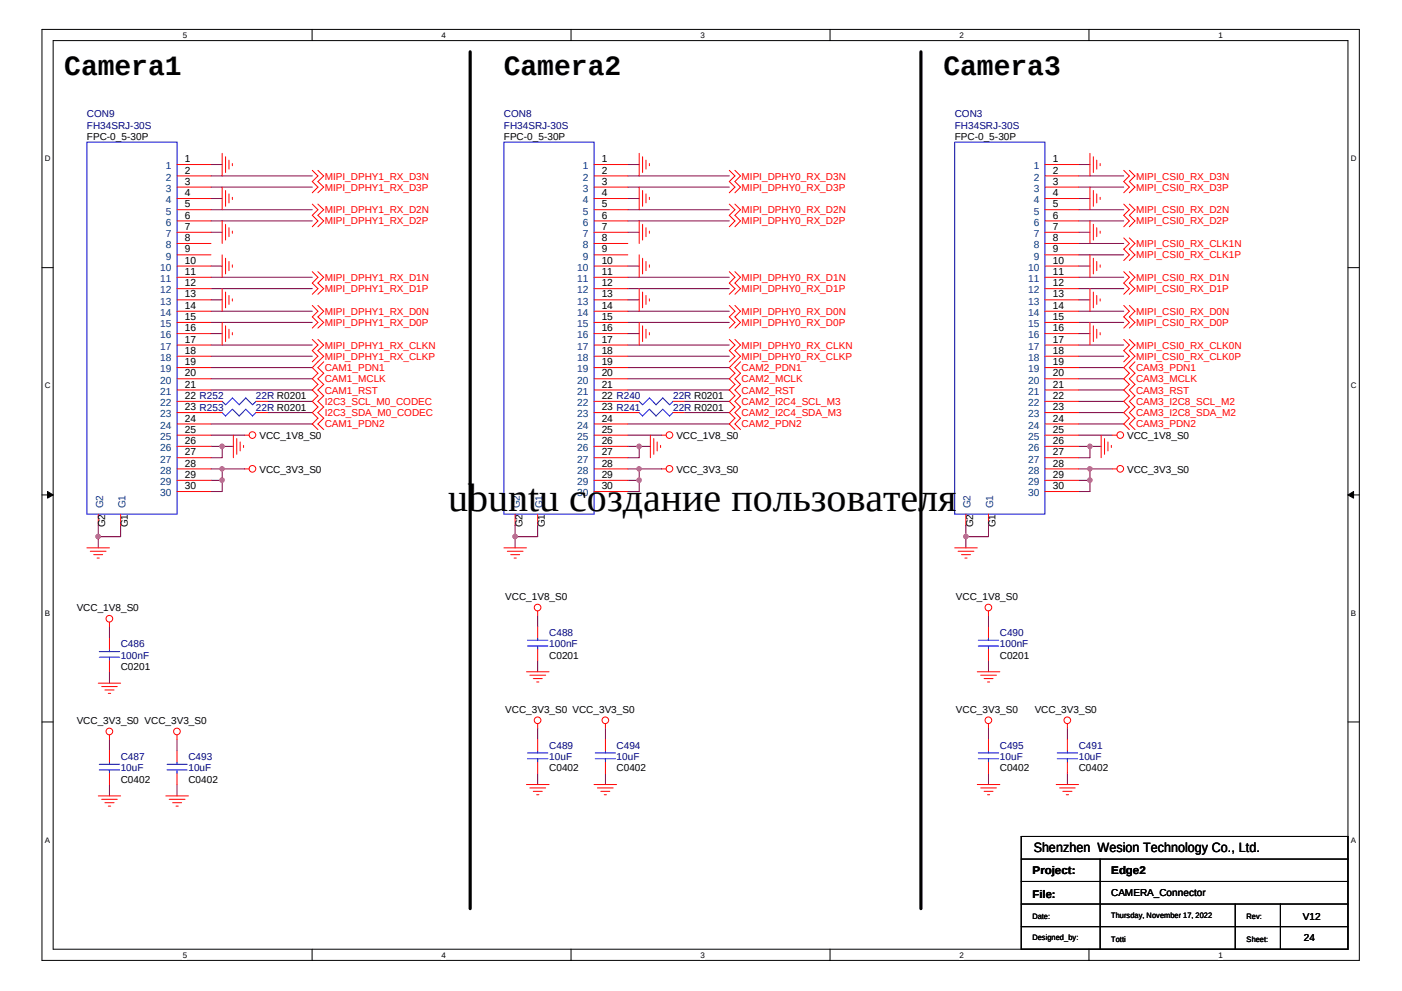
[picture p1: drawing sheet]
<svg xmlns="http://www.w3.org/2000/svg" width="297mm" height="210mm" viewBox="0 0 297 210" stroke-linecap="round" stroke-linejoin="round" font-family="sans-serif">
<path d="M8.9 6.2h279.1v197.2h-279.1zM11.3 8.6h274.3v192.5h-274.3z" fill="none" stroke="#000" stroke-width=".21"/>
<g fill="#fff">
<path d="M38.7 6.5h.9v1.9h-.9z" fill-rule="evenodd"/>
<path d="M38.7 201.3h.9v1.9h-.9z" fill-rule="evenodd"/>
</g>
<path d="M66.1 6.2v2.4M66.1 201.1v2.3" fill="none" stroke="#000" stroke-width=".21"/>
<g fill="#fff">
<path d="M93.5 6.5h1v1.9h-1z" fill-rule="evenodd"/>
<path d="M93.5 201.3h1v1.9h-1z" fill-rule="evenodd"/>
</g>
<path d="M121 6.2v2.4M121 201.1v2.3" fill="none" stroke="#000" stroke-width=".21"/>
<g fill="#fff">
<path d="M148.4 6.5h1v1.9h-1z" fill-rule="evenodd"/>
<path d="M148.4 201.3h1v1.9h-1z" fill-rule="evenodd"/>
</g>
<path d="M175.8 6.2v2.4M175.8 201.1v2.3" fill="none" stroke="#000" stroke-width=".21"/>
<g fill="#fff">
<path d="M203.3 6.5h.9v1.9h-.9z" fill-rule="evenodd"/>
<path d="M203.3 201.3h.9v1.9h-.9z" fill-rule="evenodd"/>
</g>
<path d="M230.7 6.2v2.4M230.7 201.1v2.3" fill="none" stroke="#000" stroke-width=".21"/>
<g fill="#fff">
<path d="M258.1 6.5h1v1.9h-1z" fill-rule="evenodd"/>
<path d="M258.1 201.3h1v1.9h-1z" fill-rule="evenodd"/>
<path d="M9.5 32.6h1.2v2h-1.2z" fill-rule="evenodd"/>
<path d="M286.2 32.6h1.2v2h-1.2z" fill-rule="evenodd"/>
<path d="M9.5 80.7h1.2v1.9h-1.2z" fill-rule="evenodd"/>
<path d="M286.2 80.7h1.2v1.9h-1.2z" fill-rule="evenodd"/>
</g>
<path d="M8.9 56.7h2.4M285.6 56.7h2.3" fill="none" stroke="#000" stroke-width=".21"/>
<g fill="#fff">
<path d="M9.5 128.9h1.1v1.9h-1.1z" fill-rule="evenodd"/>
<path d="M286.2 128.9h1.1v1.9h-1.1z" fill-rule="evenodd"/>
</g>
<path d="M8.9 104.8h2.4M10.1 104.1l1.2 .7-1.2 .7zM285.6 104.8l1.2-.7v1.4zM285.6 104.8h2.3" fill="none" stroke="#000" stroke-width=".21"/>
<path d="M10.1 104.1l1.2 .7-1.2 .7zM285.6 104.8l1.2-.7v1.4z" fill="#000"/>
<g fill="#fff">
<path d="M9.5 177h1.1v1.9h-1.1z" fill-rule="evenodd"/>
<path d="M286.2 177h1.1v1.9h-1.1z" fill-rule="evenodd"/>
</g>
<path d="M8.9 152.9h2.4M285.6 152.9h2.3" fill="none" stroke="#000" stroke-width=".21"/>
<path d="M99.6 11v181.5M195.1 11v181.5" fill="none" stroke="#000" stroke-width=".67"/>
<path d="M228.5 92.2h7.2M204.6 111.3v2.4h4.8v-2.4" fill="none" stroke="#800040" stroke-width=".21"/>
<circle cx="204.6" cy="113.6" r=".48" fill="#f0f"/>
<circle cx="204.6" cy="113.6" r=".48" fill="none" stroke="#f0f" stroke-width=".21"/>
<g fill="none" stroke="#800040" stroke-width=".21">
<path d="M228.5 34.8h2.4M228.5 37.3h9.6M228.5 39.6h9.6M228.5 42.1h2.4M228.5 49.2h2.4M228.5 56.3h2.4M228.5 58.7h9.6M228.5 44.4h9.6M228.5 46.8h9.6M228.5 51.6h9.6M228.5 54h9.6M228.5 63.5h2.4"/>
<path d="M228.5 70.7h2.4M228.5 65.9h9.6M228.5 68.3h9.6M228.5 61.1h9.6M230.9 99.3h4.8"/>
</g>
<circle cx="230.9" cy="99.3" r=".46" fill="#f0f"/>
<circle cx="230.9" cy="99.3" r=".46" fill="none" stroke="#f0f" stroke-width=".21"/>
<path d="M228.5 101.7h2.4" fill="none" stroke="#800040" stroke-width=".21"/>
<circle cx="230.9" cy="101.7" r=".47" fill="#f0f"/>
<circle cx="230.9" cy="101.7" r=".47" fill="none" stroke="#f0f" stroke-width=".21"/>
<path d="M228.5 99.3h2.4v4.8h-2.4M228.5 94.5h4.8M230.9 94.5v2.5" fill="none" stroke="#800040" stroke-width=".21"/>
<circle cx="230.9" cy="94.5" r=".47" fill="#f0f"/>
<circle cx="230.9" cy="94.5" r=".47" fill="none" stroke="#f0f" stroke-width=".21"/>
<path d="M228.5 73.1h9.6M228.5 75.5h9.6M228.5 77.9h9.6M228.5 97h2.4M228.5 82.6h9.6M228.5 80.2h9.6M228.5 85h9.6M228.5 87.4h9.6M228.5 89.8h9.6M109.1 111.3v2.4h4.8v-2.4M204.6 113.7v2.3" fill="none" stroke="#800040" stroke-width=".21"/>
<circle cx="109.1" cy="113.6" r=".48" fill="#f0f"/>
<circle cx="109.1" cy="113.6" r=".48" fill="none" stroke="#f0f" stroke-width=".21"/>
<g fill="none" stroke="#800040" stroke-width=".21">
<path d="M133 34.8h2.4M133 37.3h21.5M133 39.6h21.5M133 42.1h2.4M133 49.2h2.4M133 56.3h2.4M133 58.7h21.5M133 44.4h21.5M133 46.8h21.5M133 63.5h2.4M133 70.7h2.4M133 65.9h21.5"/>
<path d="M133 68.3h21.5M133 61.1h21.5M133 89.8h21.5M133 92.2h7.2M140.2 99.3h-4.8v2.4h-2.4M109.1 113.7v2.3"/>
</g>
<circle cx="135.4" cy="99.3" r=".45" fill="#f0f"/>
<circle cx="135.4" cy="99.3" r=".45" fill="none" stroke="#f0f" stroke-width=".21"/>
<circle cx="135.4" cy="101.7" r=".47" fill="#f0f"/>
<circle cx="135.4" cy="101.7" r=".47" fill="none" stroke="#f0f" stroke-width=".21"/>
<path d="M133 99.3h2.4M133 94.5h4.8M135.4 101.7v2.4h-2.4" fill="none" stroke="#800040" stroke-width=".21"/>
<circle cx="135.4" cy="94.5" r=".47" fill="#f0f"/>
<circle cx="135.4" cy="94.5" r=".47" fill="none" stroke="#f0f" stroke-width=".21"/>
<g fill="none" stroke="#800040" stroke-width=".21">
<path d="M44.7 34.8h2.4M44.7 37.3h21.5M44.7 39.6h21.5M44.7 42.1h2.4M44.7 49.2h2.4M44.7 56.3h2.4M44.7 58.7h21.5M44.7 44.4h21.5M44.7 46.8h21.5M44.7 73.1h21.5M44.7 75.5h21.5M44.7 63.5h2.4"/>
<path d="M44.7 70.7h2.4M44.7 65.9h21.5M44.7 68.3h21.5M44.7 61.1h21.5M133 73.1h21.5M133 75.5h21.5M133 77.9h21.5M133 82.6h21.5M133 80.2h21.5M135.4 94.5v2.5h-2.4M144.9 87.4h9.6M20.8 111.3v2.4"/>
</g>
<circle cx="20.8" cy="113.6" r=".48" fill="#f0f"/>
<circle cx="20.8" cy="113.6" r=".48" fill="none" stroke="#f0f" stroke-width=".21"/>
<path d="M44.7 77.9h21.5M44.7 82.6h21.5M44.7 80.2h21.5M44.7 92.2h7.1M47.1 99.3h4.7M25.6 111.3v2.4h-4.8v2.3M44.7 101.7h2.4" fill="none" stroke="#800040" stroke-width=".21"/>
<circle cx="47" cy="101.7" r=".47" fill="#f0f"/>
<circle cx="47" cy="101.7" r=".47" fill="none" stroke="#f0f" stroke-width=".21"/>
<path d="M44.7 99.3h2.4v2.4" fill="none" stroke="#800040" stroke-width=".21"/>
<circle cx="47" cy="99.3" r=".46" fill="#f0f"/>
<circle cx="47" cy="99.3" r=".46" fill="none" stroke="#f0f" stroke-width=".21"/>
<path d="M44.7 94.5h4.7M47.1 101.7v2.4h-2.4" fill="none" stroke="#800040" stroke-width=".21"/>
<circle cx="47" cy="94.5" r=".47" fill="#f0f"/>
<circle cx="47" cy="94.5" r=".47" fill="none" stroke="#f0f" stroke-width=".21"/>
<g fill="none" stroke="#800040" stroke-width=".21">
<path d="M44.7 89.8h21.5M47.1 94.5v2.5h-2.4M56.6 85h9.6M56.6 87.4h9.6M144.9 85h9.6M23.2 132.8v2.3M113.9 130.4v2.4M113.9 139.9v2.4M209.4 130.4v2.4M209.4 139.9v2.4M23.2 142.3v2.4M23.2 156.6v2.4"/>
<path d="M37.5 156.6v2.4M113.9 154.2v2.4M128.3 154.2v2.4M209.4 154.2v2.4M226.1 154.2v2.4M23.2 166.2v2.4M37.5 166.2v2.4M113.9 163.8v2.4M128.3 163.8v2.4M209.4 163.8v2.4M226.1 163.8v2.4"/>
</g>
<g fill="none" stroke="#f00" stroke-width=".21">
<path d="M37.5 34.8h7.2M37.5 37.3h7.2M37.5 39.6h7.2M47.1 32.5v4.8M47.1 39.6v4.8M47.8 33.2v3.3M48.5 33.9v1.9M49.2 34.6v.5M66.2 36.1l1.2 1.2M67.3 36.1l1.3 1.2M67.4 37.3l-1.2 1.2 1.2 1.1-1.2 1.2M68.6 37.3l-1.3 1.2 1.3 1.1-1.3 1.2"/>
<path d="M125.8 34.8h7.2M125.8 37.3h7.2M125.8 39.6h7.2M135.4 32.5v4.8M135.4 39.6v4.8M136.1 33.2v3.3M136.9 33.9v1.9M137.6 34.6v.5M154.5 36.1l1.2 1.2M155.7 36.1l1.2 1.2M155.7 37.3l-1.2 1.2 1.2 1.1-1.2 1.2M156.9 37.3l-1.2 1.2 1.2 1.1-1.2 1.2"/>
<path d="M221.4 34.8h7.1M221.4 37.3h7.1M221.4 39.6h7.1M230.9 32.5v4.8M230.9 39.6v4.8M231.6 33.2v3.3M232.4 33.9v1.9M233.1 34.6v.5M238.1 36.1l1.2 1.2M239.3 36.1l1.2 1.2M239.3 37.3l-1.2 1.2 1.2 1.1-1.2 1.2M240.5 37.3l-1.2 1.2 1.2 1.1-1.2 1.2"/>
<path d="M37.5 42.1h7.2M37.5 44.4h7.2M37.5 46.8h7.2M37.5 49.2h7.2M37.5 51.6h7.2M37.5 54h7.2M37.5 56.3h7.2M37.5 58.7h7.2M47.1 46.8v4.8M47.1 54v4.7M47.8 40.4v3.3M47.8 47.5v3.4"/>
<path d="M47.8 54.7v3.3M48.5 41.1v1.9M48.5 48.2v1.9M48.5 55.4v1.9M49.2 41.8v.5M49.2 49v.4M49.2 56.1v.5M66.2 43.2l1.2 1.2-1.2 1.2 1.2 1.2M66.2 57.5l1.2 1.2-1.2 1.3 1.2 1.2M67.3 43.2l1.3 1.2-1.3 1.2 1.3 1.2M67.3 57.5l1.3 1.2-1.3 1.3 1.3 1.2M67.4 46.8l-1.2 1.2"/>
<path d="M68.6 46.8l-1.3 1.2M125.8 42.1h7.2M125.8 44.4h7.2M125.8 46.8h7.2M125.8 49.2h7.2M125.8 51.6h7.2M125.8 54h7.2M125.8 56.3h7.2M125.8 58.7h7.2M135.4 46.8v4.8M135.4 54v4.7M136.1 40.4v3.3"/>
<path d="M136.1 47.5v3.4M136.1 54.7v3.3M136.9 41.1v1.9M136.9 48.2v1.9M136.9 55.4v1.9M137.6 41.8v.5M137.6 49v.4M137.6 56.1v.5M154.5 43.2l1.2 1.2-1.2 1.2 1.2 1.2M154.5 57.5l1.2 1.2-1.2 1.3 1.2 1.2M155.7 43.2l1.2 1.2-1.2 1.2 1.2 1.2M155.7 57.5l1.2 1.2-1.2 1.3 1.2 1.2"/>
<path d="M155.7 46.8l-1.2 1.2M156.9 46.8l-1.2 1.2M221.4 42.1h7.1M221.4 44.4h7.1M221.4 46.8h7.1M221.4 49.2h7.1M221.4 51.6h7.1M221.4 54h7.1M221.4 56.3h7.1M221.4 58.7h7.1M230.9 46.8v4.8M230.9 54v4.7"/>
<path d="M231.6 40.4v3.3M231.6 47.5v3.4M231.6 54.7v3.3M232.4 41.1v1.9M232.4 48.2v1.9M232.4 55.4v1.9M233.1 41.8v.5M233.1 49v.4M233.1 56.1v.5M238.1 43.2l1.2 1.2-1.2 1.2 1.2 1.2M238.1 50.4l1.2 1.2-1.2 1.2 1.2 1.2-1.2 1.2M238.1 57.5l1.2 1.2-1.2 1.3 1.2 1.2"/>
<path d="M239.3 43.2l1.2 1.2-1.2 1.2 1.2 1.2M239.3 50.4l1.2 1.2-1.2 1.2 1.2 1.2-1.2 1.2M239.3 57.5l1.2 1.2-1.2 1.3 1.2 1.2M239.3 46.8l-1.2 1.2M240.5 46.8l-1.2 1.2M37.5 61.1h7.2M37.5 63.5h7.2M37.5 65.9h7.2M37.5 68.3h7.2M37.5 70.7h7.2M37.5 73.1h7.2M37.5 75.5h7.2"/>
<path d="M37.5 77.9h7.2M47.1 61.1v4.8M47.1 68.3v4.8M47.8 61.9v3.3M47.8 69v3.4M48.5 62.6v1.9M48.5 69.7v1.9M49.2 63.3v.5M49.2 70.5v.4M66.2 64.7l1.2 1.2-1.2 1.2 1.2 1.2M66.2 71.9l1.2 1.2-1.2 1.2 1.2 1.2-1.2 1.1M67.3 64.7l1.3 1.2-1.3 1.2 1.3 1.2"/>
<path d="M67.3 71.9l1.3 1.2-1.3 1.2 1.3 1.2-2.4 2.4 1.2 1.2M67.4 61.1l-1.2 1.2M67.4 68.3l-1.2 1.2M67.4 79.1l-1.2 1.1 1.2 1.2-1.2 1.2 1.2 1.2-1.2 1.2 1.2 1.2M68.6 61.1l-1.3 1.2M68.6 68.3l-1.3 1.2M68.6 76.6l-1.3 1.3 1.3 1.2M68.6 79.1l-1.3 1.1 1.3 1.2-1.3 1.2 1.3 1.2-1.3 1.2 1.3 1.2M125.8 61.1h7.2M125.8 63.5h7.2M125.8 65.9h7.2M125.8 68.3h7.2"/>
<path d="M125.8 70.7h7.2M125.8 73.1h7.2M125.8 75.5h7.2M125.8 77.9h7.2M135.4 61.1v4.8M135.4 68.3v4.8M136.1 61.9v3.3M136.1 69v3.4M136.9 62.6v1.9M136.9 69.7v1.9M137.6 63.3v.5M137.6 70.5v.4"/>
<path d="M154.5 64.7l1.2 1.2-1.2 1.2 1.2 1.2M154.5 71.9l1.2 1.2-1.2 1.2 1.2 1.2-1.2 1.1M155.7 64.7l1.2 1.2-1.2 1.2 1.2 1.2M155.7 71.9l1.2 1.2-1.2 1.2 1.2 1.2-2.4 2.4 1.2 1.2M155.7 61.1l-1.2 1.2M155.7 68.3l-1.2 1.2M155.7 79.1l-1.2 1.1 1.2 1.2-1.2 1.2 1.2 1.2-1.2 1.2 1.2 1.2M156.9 61.1l-1.2 1.2M156.9 68.3l-1.2 1.2M156.9 76.6l-1.2 1.3 1.2 1.2M156.9 79.1l-1.2 1.1 1.2 1.2-1.2 1.2 1.2 1.2-1.2 1.2 1.2 1.2M221.4 61.1h7.1"/>
<path d="M221.4 63.5h7.1M221.4 65.9h7.1M221.4 68.3h7.1M221.4 70.7h7.1M221.4 73.1h7.1M221.4 75.5h7.1M221.4 77.9h7.1M230.9 61.1v4.8M230.9 68.3v4.8M231.6 61.9v3.3M231.6 69v3.4M232.4 62.6v1.9"/>
<path d="M232.4 69.7v1.9M233.1 63.3v.5M233.1 70.5v.4M238.1 64.7l1.2 1.2-1.2 1.2 1.2 1.2M238.1 71.9l1.2 1.2-1.2 1.2 1.2 1.2-1.2 1.1M239.3 64.7l1.2 1.2-1.2 1.2 1.2 1.2M239.3 71.9l1.2 1.2-1.2 1.2 1.2 1.2-2.4 2.4 1.2 1.2M239.3 61.1l-1.2 1.2M239.3 68.3l-1.2 1.2M239.3 79.1l-1.2 1.1 1.2 1.2-1.2 1.2 1.2 1.2-1.2 1.2 1.2 1.2M240.5 61.1l-1.2 1.2M240.5 68.3l-1.2 1.2"/>
<path d="M240.5 76.6l-1.2 1.3 1.2 1.2M240.5 79.1l-1.2 1.1 1.2 1.2-1.2 1.2 1.2 1.2-1.2 1.2 1.2 1.2M37.5 92.2h7.2M37.5 99.3h7.2M37.5 80.2h7.2M37.5 82.6h7.2M37.5 85h9.6M37.5 87.4h9.6M37.5 89.8h7.2M37.5 94.5h7.2M37.5 97h7.2M49.4 92.2v4.8"/>
<path d="M50.2 92.9v3.3M50.9 93.6v1.9M51.6 94.3v.5M51.8 92.2h1M51.8 99.3h1M54.2 85h2.4M54.2 87.4h2.4M66.2 89.8l1.2 1.2M67.3 89.8l1.3 1.2M67.4 86.2l-1.2 1.2 1.2 1.2-1.2 1.2M68.6 86.2l-1.3 1.2 1.3 1.2-1.3 1.2M125.8 92.2h7.2"/>
<path d="M125.8 99.3h7.2M125.8 80.2h7.2M125.8 82.6h7.2M125.8 85h9.6M125.8 87.4h9.6M125.8 89.8h7.2M125.8 94.5h7.2M125.8 97h7.2M137.8 92.2v4.8M138.5 92.9v3.3M139.2 93.6v1.9M140 94.3v.5"/>
<path d="M140.2 92.2h.9M140.2 99.3h.9M142.6 85h2.3M142.6 87.4h2.3M154.5 89.8l1.2 1.2M155.7 89.8l1.2 1.2M155.7 86.2l-1.2 1.2 1.2 1.2-1.2 1.2M156.9 86.2l-1.2 1.2 1.2 1.2-1.2 1.2M221.4 92.2h7.1M221.4 99.3h7.1M221.4 80.2h7.1M221.4 82.6h7.1"/>
<path d="M221.4 85h7.1M221.4 87.4h7.1M221.4 89.8h7.1M221.4 94.5h7.1M221.4 97h7.1M233.3 92.2v4.8M234 92.9v3.3M234.7 93.6v1.9M235.4 94.3v.5M235.7 92.2h.9M235.7 99.3h.9M238.1 89.8l1.2 1.2"/>
<path d="M239.3 89.8l1.2 1.2M239.3 86.2l-1.2 1.2 1.2 1.2-1.2 1.2M240.5 86.2l-1.2 1.2 1.2 1.2-1.2 1.2M18.4 116h4.8M19.1 116.8h3.4M19.9 117.5h1.9M20.6 118.2h.4M20.8 108.9v2.4M25.6 108.9v2.4M37.5 101.7h7.2M37.5 104.1h7.2M106.8 116h4.7"/>
<path d="M107.5 116.8h3.3M108.2 117.5h1.9M108.9 118.2h.5M109.1 108.9v2.4M113.9 108.9v2.4M125.8 101.7h7.2M125.8 104.1h7.2M202.3 116h4.7M203 116.8h3.3M203.7 117.5h1.9M204.4 118.2h.5M204.6 108.9v2.4"/>
<path d="M209.4 108.9v2.4M221.4 101.7h7.1M221.4 104.1h7.1M23.2 131.8v1M23.2 135.1v2.5M23.2 139.9v2.4M113.9 129.4v1M113.9 132.8v2.3M113.9 137.6v2.3M209.4 129.4v1M209.4 132.8v2.3M209.4 137.6v2.3"/>
<path d="M20.8 144.7h4.8M21.5 145.4h3.3M22.2 146.1h2M22.9 146.9h.5M23.2 155.7v.9M23.2 159v2.4M37.5 155.7v.9M37.5 159v2.4M111.5 142.3h4.8M112.3 143h3.3M113 143.7h1.9M113.7 144.5h.5"/>
<path d="M113.9 153.3v.9M113.9 156.6v2.4M128.3 153.3v.9M128.3 156.6v2.4M207 142.3h4.8M207.8 143h3.3M208.5 143.7h1.9M209.2 144.5h.5M209.4 153.3v.9M209.4 156.6v2.4M226.1 153.3v.9M226.1 156.6v2.4"/>
<path d="M20.8 168.6h4.8M21.5 169.3h3.3M22.2 170h2M22.9 170.7h.5M23.2 163.8v2.4M35.1 168.6h4.8M35.8 169.3h3.4M36.6 170h1.9M37.3 170.7h.5M37.5 163.8v2.4M111.5 166.2h4.8M112.3 166.9h3.3"/>
<path d="M113 167.6h1.9M113.7 168.3h.5M113.9 161.4v2.4M125.8 166.2h4.8M126.6 166.9h3.3M127.3 167.6h1.9M128 168.3h.5M128.3 161.4v2.4M207 166.2h4.8M207.8 166.9h3.3M208.5 167.6h1.9M209.2 168.3h.5"/>
<path d="M209.4 161.4v2.4M223.8 166.2h4.7M224.5 166.9h3.3M225.2 167.6h1.9M225.9 168.3h.5M226.1 161.4v2.4"/>
<circle cx="53.5" cy="99.3" r=".71"/>
<circle cx="53.5" cy="92.1" r=".71"/>
<circle cx="141.8" cy="99.3" r=".71"/>
<circle cx="141.8" cy="92.1" r=".71"/>
<circle cx="237.3" cy="99.3" r=".71"/>
<circle cx="237.3" cy="92.1" r=".71"/>
<circle cx="23.2" cy="131" r=".71"/>
<circle cx="113.9" cy="128.7" r=".7"/>
<circle cx="209.4" cy="128.7" r=".71"/>
<circle cx="23.2" cy="154.9" r=".71"/>
<circle cx="37.5" cy="154.9" r=".7"/>
<circle cx="113.9" cy="152.6" r=".7"/>
<circle cx="128.2" cy="152.6" r=".71"/>
<circle cx="209.4" cy="152.6" r=".71"/>
<circle cx="226.1" cy="152.6" r=".71"/>
</g>
<path d="M216.4 177.2h69.2v23.9h-69.2zM216.4 196.3h69.2M216.4 191.5h69.2M216.4 186.7h69.2M216.4 182h69.2M233.1 182v19.1M261.7 191.5v9.6M271.3 191.5v9.6" fill="none" stroke="#000" stroke-width=".21"/>
<g fill="none" stroke="#00f" stroke-width=".21">
<path d="M18.4 30.1h19.1v78.8h-19.1zM106.8 30.1h19.1v78.8h-19.1zM202.3 30.1h19.1v78.8h-19.1zM49.2 84.3l1.5 1.4 1.4-1.4 1.4 1.4 .7-.7M49.2 86.7l1.5 1.4 1.4-1.4 1.4 1.4 .7-.7M49.2 84.3l-1.4 1.4-.7-.7M49.2 86.7l-1.4 1.4-.7-.7M135.4 85l.8 .7M135.4 87.4l.8 .7M142.6 85l-.8 .7-1.4-1.4-1.4 1.4-1.4-1.4-1.5 1.4M142.6 87.4l-.8 .7-1.4-1.4-1.4 1.4-1.4-1.4-1.5 1.4M21 139.2h4.3"/>
<path d="M21 138h4.3M23.2 137.6v.4M23.2 139.2v.7M111.8 136.8h4.3M111.8 135.6h4.3M113.9 135.1v.5M113.9 136.8v.8M207.3 136.8h4.3M207.3 135.6h4.3M209.4 135.1v.5M209.4 136.8v.8M111.8 159.5h4.3"/>
<path d="M113.9 159v.5M126.1 159.5h4.3M128.3 159v.5M207.3 159.5h4.3M209.4 159v.5M224 159.5h4.3M226.1 159v.5M21 163.1h4.3M21 161.9h4.3M23.2 161.4v.5M23.2 163.1v.7M35.4 163.1h4.3"/>
<path d="M35.4 161.9h4.3M37.5 161.4v.5M37.5 163.1v.7M111.8 160.7h4.3M113.9 160.7v.7M126.1 160.7h4.3M128.3 160.7v.7M207.3 160.7h4.3M209.4 160.7v.7M224 160.7h4.3M226.1 160.7v.7"/>
</g>
<circle cx="204.6" cy="113.6" r=".48" fill="#f0f"/>
<circle cx="204.6" cy="113.6" r=".48" fill="none" stroke="#f0f" stroke-width=".21"/>
<circle cx="230.9" cy="99.3" r=".46" fill="#f0f"/>
<circle cx="230.9" cy="99.3" r=".46" fill="none" stroke="#f0f" stroke-width=".21"/>
<circle cx="230.9" cy="101.7" r=".47" fill="#f0f"/>
<circle cx="230.9" cy="101.7" r=".47" fill="none" stroke="#f0f" stroke-width=".21"/>
<circle cx="230.9" cy="94.5" r=".47" fill="#f0f"/>
<circle cx="230.9" cy="94.5" r=".47" fill="none" stroke="#f0f" stroke-width=".21"/>
<circle cx="109.1" cy="113.6" r=".48" fill="#f0f"/>
<circle cx="109.1" cy="113.6" r=".48" fill="none" stroke="#f0f" stroke-width=".21"/>
<circle cx="135.4" cy="99.3" r=".45" fill="#f0f"/>
<circle cx="135.4" cy="99.3" r=".45" fill="none" stroke="#f0f" stroke-width=".21"/>
<circle cx="135.4" cy="101.7" r=".47" fill="#f0f"/>
<circle cx="135.4" cy="101.7" r=".47" fill="none" stroke="#f0f" stroke-width=".21"/>
<circle cx="135.4" cy="94.5" r=".47" fill="#f0f"/>
<circle cx="135.4" cy="94.5" r=".47" fill="none" stroke="#f0f" stroke-width=".21"/>
<circle cx="20.8" cy="113.6" r=".48" fill="#f0f"/>
<circle cx="20.8" cy="113.6" r=".48" fill="none" stroke="#f0f" stroke-width=".21"/>
<circle cx="47" cy="101.7" r=".47" fill="#f0f"/>
<circle cx="47" cy="101.7" r=".47" fill="none" stroke="#f0f" stroke-width=".21"/>
<circle cx="47" cy="99.3" r=".46" fill="#f0f"/>
<circle cx="47" cy="99.3" r=".46" fill="none" stroke="#f0f" stroke-width=".21"/>
<circle cx="47" cy="94.5" r=".47" fill="#f0f"/>
<circle cx="47" cy="94.5" r=".47" fill="none" stroke="#f0f" stroke-width=".21"/>
<text font-size="8.5" x="95" y="108.2">ubuntu создание пользователя</text>
<g font-size="5.9">
<text x="13.6" y="16">Camera1</text>
<text x="106.7" y="16">Camera2</text>
<text x="199.9" y="16">Camera3</text>
</g>
<text font-size="2.9" x="219" y="180.5">Shenzhen Wesion Technology Co., Ltd.</text>
<g font-size="2.4">
<text x="218.8" y="185.1">Project:</text>
<text x="235.4" y="185.1">Edge2</text>
<text x="218.8" y="190.2">File:</text>
</g>
<g font-size="2.1" fill="#000080">
<text x="18.4" y="24.9">CON9</text>
<text x="18.4" y="27.3">FH34SRJ-30S</text>
<text x="106.7" y="24.9">CON8</text>
<text x="106.7" y="27.3">FH34SRJ-30S</text>
<text x="202.3" y="24.9">CON3</text>
<text x="202.3" y="27.3">FH34SRJ-30S</text>
<text x="54.2" y="84.6">22R R0201</text>
<text x="54.2" y="87">22R R0201</text>
<text x="142.6" y="84.6">22R R0201</text>
<text x="142.6" y="87">22R R0201</text>
<text x="25.6" y="137.1">C486</text>
<text x="116.3" y="134.7">C488</text>
<text x="116.3" y="137.1">100nF</text>
<text x="211.8" y="134.7">C490</text>
<text x="211.8" y="137.1">100nF</text>
<text x="25.6" y="139.5">100nF</text>
<text x="25.6" y="161">C487</text>
<text x="39.9" y="161">C493</text>
<text x="116.3" y="158.6">C489</text>
<text x="116.3" y="161">10uF</text>
<text x="130.6" y="158.6">C494</text>
<text x="130.6" y="161">10uF</text>
<text x="211.8" y="158.6">C495</text>
<text x="211.8" y="161">10uF</text>
<text x="228.5" y="158.6">C491</text>
<text x="228.5" y="161">10uF</text>
<text x="25.6" y="163.4">10uF</text>
<text x="39.9" y="163.4">10uF</text>
</g>
<g font-size="2.1">
<text x="18.4" y="29.6">FPC-0_5-30P</text>
<text x="106.7" y="29.6">FPC-0_5-30P</text>
<text x="202.3" y="29.6">FPC-0_5-30P</text>
<text x="39.2" y="34.3">1</text>
<text x="127.5" y="34.3">1</text>
<text x="223" y="34.3">1</text>
<text x="39.2" y="36.8">2</text>
<text x="39.2" y="39.1">3</text>
<text x="39.2" y="41.6">4</text>
<text x="127.5" y="36.8">2</text>
<text x="127.5" y="39.1">3</text>
<text x="127.5" y="41.6">4</text>
<text x="223" y="36.8">2</text>
<text x="223" y="39.1">3</text>
<text x="223" y="41.6">4</text>
<text x="39.2" y="43.9">5</text>
<text x="39.2" y="46.3">6</text>
<text x="127.5" y="43.9">5</text>
<text x="127.5" y="46.3">6</text>
<text x="223" y="43.9">5</text>
<text x="223" y="46.3">6</text>
<text x="39.2" y="48.7">7</text>
<text x="39.2" y="51.1">8</text>
<text x="39.2" y="53.5">9</text>
<text x="127.5" y="48.7">7</text>
<text x="127.5" y="51.1">8</text>
<text x="127.5" y="53.5">9</text>
<text x="223" y="48.7">7</text>
<text x="223" y="51.1">8</text>
<text x="223" y="53.5">9</text>
<text x="39.2" y="55.8">10</text>
<text x="39.2" y="58.2">11</text>
<text x="127.5" y="55.8">10</text>
<text x="127.5" y="58.2">11</text>
<text x="223" y="55.8">10</text>
<text x="223" y="58.2">11</text>
<text x="39.2" y="60.6">12</text>
<text x="39.2" y="63">13</text>
<text x="39.2" y="65.4">14</text>
<text x="127.5" y="60.6">12</text>
<text x="127.5" y="63">13</text>
<text x="127.5" y="65.4">14</text>
<text x="223" y="60.6">12</text>
<text x="223" y="63">13</text>
<text x="223" y="65.4">14</text>
<text x="39.2" y="67.8">15</text>
<text x="39.2" y="70.2">16</text>
<text x="127.5" y="67.8">15</text>
<text x="127.5" y="70.2">16</text>
<text x="223" y="67.8">15</text>
<text x="223" y="70.2">16</text>
<text x="39.2" y="72.6">17</text>
<text x="39.2" y="74.9">18</text>
<text x="39.2" y="77.4">19</text>
<text x="127.5" y="72.6">17</text>
<text x="127.5" y="74.9">18</text>
<text x="127.5" y="77.4">19</text>
<text x="223" y="72.6">17</text>
<text x="223" y="74.9">18</text>
<text x="223" y="77.4">19</text>
<text x="39.2" y="79.7">20</text>
<text x="39.2" y="82.1">21</text>
<text x="127.5" y="79.7">20</text>
<text x="127.5" y="82.1">21</text>
<text x="223" y="79.7">20</text>
<text x="223" y="82.1">21</text>
<text x="39.2" y="84.5">22 R252</text>
<text x="39.2" y="86.9">23 R253</text>
<text x="39.2" y="89.3">24</text>
<text x="127.5" y="84.5">22 R240</text>
<text x="127.5" y="86.9">23 R241</text>
<text x="127.5" y="89.3">24</text>
<text x="223" y="84.5">22</text>
<text x="223" y="86.9">23</text>
<text x="223" y="89.3">24</text>
<text x="39.2" y="91.6">25</text>
<text x="39.2" y="94">26</text>
<text x="55" y="92.9">VCC_1V8_S0</text>
<text x="127.5" y="91.6">25</text>
<text x="127.5" y="94">26</text>
<text x="143.3" y="92.9">VCC_1V8_S0</text>
<text x="223" y="91.6">25</text>
<text x="223" y="94">26</text>
<text x="238.8" y="92.9">VCC_1V8_S0</text>
<text x="39.2" y="96.5">27</text>
<text x="39.2" y="98.8">28</text>
<text x="39.2" y="101.3">29</text>
<text x="55" y="100.1">VCC_3V3_S0</text>
<text x="127.5" y="96.5">27</text>
<text x="127.5" y="98.8">28</text>
<text x="127.5" y="101.3">29</text>
<text x="143.3" y="100.1">VCC_3V3_S0</text>
<text x="223" y="96.5">27</text>
<text x="223" y="98.8">28</text>
<text x="223" y="101.3">29</text>
<text x="238.8" y="100.1">VCC_3V3_S0</text>
<text x="39.2" y="103.6">30</text>
<text x="127.5" y="103.6">30</text>
<text x="223" y="103.6">30</text>
<text x="22.3" y="111.7" transform="rotate(-90 22.3 111.7)">G2</text>
<text x="27.1" y="111.7" transform="rotate(-90 27.1 111.7)">G1</text>
<text x="110.7" y="111.7" transform="rotate(-90 110.7 111.7)">G2</text>
<text x="115.4" y="111.7" transform="rotate(-90 115.4 111.7)">G1</text>
<text x="206.2" y="111.7" transform="rotate(-90 206.2 111.7)">G2</text>
<text x="210.9" y="111.7" transform="rotate(-90 210.9 111.7)">G1</text>
<text x="16.3" y="129.5">VCC_1V8_S0</text>
<text x="107" y="127">VCC_1V8_S0</text>
<text x="202.5" y="127">VCC_1V8_S0</text>
<text x="25.6" y="141.9">C0201</text>
<text x="116.3" y="139.5">C0201</text>
<text x="211.8" y="139.5">C0201</text>
<text x="16.3" y="153.4">VCC_3V3_S0 VCC_3V3_S0</text>
<text x="107" y="150.9">VCC_3V3_S0 VCC_3V3_S0</text>
<text x="202.5" y="150.9">VCC_3V3_S0</text>
<text x="219.2" y="150.9">VCC_3V3_S0</text>
<text x="25.6" y="165.7">C0402</text>
<text x="39.9" y="165.7">C0402</text>
<text x="116.3" y="163.4">C0402</text>
<text x="130.6" y="163.4">C0402</text>
<text x="211.8" y="163.4">C0402</text>
<text x="228.5" y="163.4">C0402</text>
<text x="235.4" y="189.9">CAMERA_Connector</text>
<text x="276.1" y="194.9">V12</text>
<text x="276.3" y="199.4">24</text>
</g>
<g font-size="2.1" fill="#004080">
<text x="35.1" y="35.9">1</text>
<text x="123.5" y="35.9">1</text>
<text x="219" y="35.9">1</text>
<text x="35.1" y="38.3">2</text>
<text x="35.1" y="40.6">3</text>
<text x="123.5" y="38.3">2</text>
<text x="123.5" y="40.6">3</text>
<text x="219" y="38.3">2</text>
<text x="219" y="40.6">3</text>
<text x="35.1" y="43.1">4</text>
<text x="35.1" y="45.4">5</text>
<text x="35.1" y="47.8">6</text>
<text x="123.5" y="43.1">4</text>
<text x="123.5" y="45.4">5</text>
<text x="123.5" y="47.8">6</text>
<text x="219" y="43.1">4</text>
<text x="219" y="45.4">5</text>
<text x="219" y="47.8">6</text>
<text x="35.1" y="50.2">7</text>
<text x="35.1" y="52.6">8</text>
<text x="123.5" y="50.2">7</text>
<text x="123.5" y="52.6">8</text>
<text x="219" y="50.2">7</text>
<text x="219" y="52.6">8</text>
<text x="33.9" y="57.4">10</text>
<text x="33.9" y="59.7">11</text>
<text x="35.1" y="55">9</text>
<text x="122.3" y="57.4">10</text>
<text x="122.3" y="59.7">11</text>
<text x="123.5" y="55">9</text>
<text x="217.8" y="57.4">10</text>
<text x="217.8" y="59.7">11</text>
<text x="219" y="55">9</text>
<text x="33.9" y="62.2">12</text>
<text x="33.9" y="64.5">13</text>
<text x="122.3" y="62.2">12</text>
<text x="122.3" y="64.5">13</text>
<text x="217.8" y="62.2">12</text>
<text x="217.8" y="64.5">13</text>
<text x="33.9" y="67">14</text>
<text x="33.9" y="69.3">15</text>
<text x="33.9" y="71.7">16</text>
<text x="122.3" y="67">14</text>
<text x="122.3" y="69.3">15</text>
<text x="122.3" y="71.7">16</text>
<text x="217.8" y="67">14</text>
<text x="217.8" y="69.3">15</text>
<text x="217.8" y="71.7">16</text>
<text x="33.9" y="74.1">17</text>
<text x="33.9" y="76.5">18</text>
<text x="122.3" y="74.1">17</text>
<text x="122.3" y="76.5">18</text>
<text x="217.8" y="74.1">17</text>
<text x="217.8" y="76.5">18</text>
<text x="33.9" y="78.9">19</text>
<text x="33.9" y="81.2">20</text>
<text x="33.9" y="83.6">21</text>
<text x="122.3" y="78.9">19</text>
<text x="122.3" y="81.2">20</text>
<text x="122.3" y="83.6">21</text>
<text x="217.8" y="78.9">19</text>
<text x="217.8" y="81.2">20</text>
<text x="217.8" y="83.6">21</text>
<text x="33.9" y="86">22</text>
<text x="33.9" y="88.4">23</text>
<text x="122.3" y="86">22</text>
<text x="122.3" y="88.4">23</text>
<text x="217.8" y="86">22</text>
<text x="217.8" y="88.4">23</text>
<text x="33.9" y="90.8">24</text>
<text x="33.9" y="93.2">25</text>
<text x="33.9" y="95.6">26</text>
<text x="122.3" y="90.8">24</text>
<text x="122.3" y="93.2">25</text>
<text x="122.3" y="95.6">26</text>
<text x="217.8" y="90.8">24</text>
<text x="217.8" y="93.2">25</text>
<text x="217.8" y="95.6">26</text>
<text x="33.9" y="98">27</text>
<text x="33.9" y="100.3">28</text>
<text x="122.3" y="98">27</text>
<text x="122.3" y="100.3">28</text>
<text x="217.8" y="98">27</text>
<text x="217.8" y="100.3">28</text>
<text x="21.8" y="107.7" transform="rotate(-90 21.8 107.7)">G2</text>
<text x="26.6" y="107.7" transform="rotate(-90 26.6 107.7)">G1</text>
<text x="33.9" y="102.8">29</text>
<text x="33.9" y="105.1">30</text>
<text x="110.1" y="107.7" transform="rotate(-90 110.1 107.7)">G2</text>
<text x="114.9" y="107.7" transform="rotate(-90 114.9 107.7)">G1</text>
<text x="122.3" y="102.8">29</text>
<text x="122.3" y="105.1">30</text>
<text x="205.6" y="107.7" transform="rotate(-90 205.6 107.7)">G2</text>
<text x="210.4" y="107.7" transform="rotate(-90 210.4 107.7)">G1</text>
<text x="217.8" y="102.8">29</text>
<text x="217.8" y="105.1">30</text>
</g>
<g font-size="2.1" fill="#f00">
<text x="68.8" y="38">MIPI_DPHY1_RX_D3N</text>
<text x="68.8" y="40.4">MIPI_DPHY1_RX_D3P</text>
<text x="157.1" y="38">MIPI_DPHY0_RX_D3N</text>
<text x="157.1" y="40.4">MIPI_DPHY0_RX_D3P</text>
<text x="240.7" y="38">MIPI_CSI0_RX_D3N</text>
<text x="240.7" y="40.4">MIPI_CSI0_RX_D3P</text>
<text x="68.8" y="45.2">MIPI_DPHY1_RX_D2N</text>
<text x="68.8" y="47.5">MIPI_DPHY1_RX_D2P</text>
<text x="157.1" y="45.2">MIPI_DPHY0_RX_D2N</text>
<text x="157.1" y="47.5">MIPI_DPHY0_RX_D2P</text>
<text x="240.7" y="45.2">MIPI_CSI0_RX_D2N</text>
<text x="240.7" y="47.5">MIPI_CSI0_RX_D2P</text>
<text x="240.7" y="52.3">MIPI_CSI0_RX_CLK1N</text>
<text x="68.8" y="59.5">MIPI_DPHY1_RX_D1N</text>
<text x="157.1" y="59.5">MIPI_DPHY0_RX_D1N</text>
<text x="240.7" y="54.7">MIPI_CSI0_RX_CLK1P</text>
<text x="240.7" y="59.5">MIPI_CSI0_RX_D1N</text>
<text x="68.8" y="61.9">MIPI_DPHY1_RX_D1P</text>
<text x="157.1" y="61.9">MIPI_DPHY0_RX_D1P</text>
<text x="240.7" y="61.9">MIPI_CSI0_RX_D1P</text>
<text x="68.8" y="66.6">MIPI_DPHY1_RX_D0N</text>
<text x="68.8" y="69">MIPI_DPHY1_RX_D0P</text>
<text x="157.1" y="66.6">MIPI_DPHY0_RX_D0N</text>
<text x="157.1" y="69">MIPI_DPHY0_RX_D0P</text>
<text x="240.7" y="66.6">MIPI_CSI0_RX_D0N</text>
<text x="240.7" y="69">MIPI_CSI0_RX_D0P</text>
<text x="68.8" y="73.8">MIPI_DPHY1_RX_CLKN</text>
<text x="68.8" y="76.2">MIPI_DPHY1_RX_CLKP</text>
<text x="157.1" y="73.8">MIPI_DPHY0_RX_CLKN</text>
<text x="157.1" y="76.2">MIPI_DPHY0_RX_CLKP</text>
<text x="240.7" y="73.8">MIPI_CSI0_RX_CLK0N</text>
<text x="240.7" y="76.2">MIPI_CSI0_RX_CLK0P</text>
<text x="68.8" y="78.6">CAM1_PDN1</text>
<text x="68.8" y="81">CAM1_MCLK</text>
<text x="68.8" y="83.4">CAM1_RST</text>
<text x="157.1" y="78.6">CAM2_PDN1</text>
<text x="157.1" y="81">CAM2_MCLK</text>
<text x="157.1" y="83.4">CAM2_RST</text>
<text x="240.7" y="78.6">CAM3_PDN1</text>
<text x="240.7" y="81">CAM3_MCLK</text>
<text x="240.7" y="83.4">CAM3_RST</text>
<text x="68.8" y="85.8">I2C3_SCL_M0_CODEC</text>
<text x="68.8" y="88.2">I2C3_SDA_M0_CODEC</text>
<text x="157.1" y="85.8">CAM2_I2C4_SCL_M3</text>
<text x="157.1" y="88.2">CAM2_I2C4_SDA_M3</text>
<text x="240.7" y="85.8">CAM3_I2C8_SCL_M2</text>
<text x="240.7" y="88.2">CAM3_I2C8_SDA_M2</text>
<text x="68.8" y="90.5">CAM1_PDN2</text>
<text x="157.1" y="90.5">CAM2_PDN2</text>
<text x="240.7" y="90.5">CAM3_PDN2</text>
</g>
<g font-size="1.7">
<text x="38.7" y="8">5</text>
<text x="93.6" y="8">4</text>
<text x="148.4" y="8">3</text>
<text x="203.3" y="8">2</text>
<text x="258.2" y="8">1</text>
<text x="9.5" y="34.1">D</text>
<text x="286.2" y="34.1">D</text>
<text x="9.5" y="82.3">C</text>
<text x="286.2" y="82.3">C</text>
<text x="9.5" y="130.4">B</text>
<text x="286.2" y="130.4">B</text>
<text x="9.5" y="178.5">A</text>
<text x="286.2" y="178.5">A</text>
<text x="218.8" y="194.7">Date:</text>
<text x="235.4" y="194.4">Thursday, November 17, 2022</text>
<text x="264.1" y="194.7">Rev:</text>
<text x="38.7" y="202.8">5</text>
<text x="93.6" y="202.8">4</text>
<text x="148.4" y="202.8">3</text>
<text x="203.3" y="202.8">2</text>
<text x="218.8" y="199.2">Designed_by:</text>
<text x="235.4" y="199.4">Totti</text>
<text x="258.2" y="202.8">1</text>
<text x="264.1" y="199.4">Sheet:</text>
</g>
</svg>
